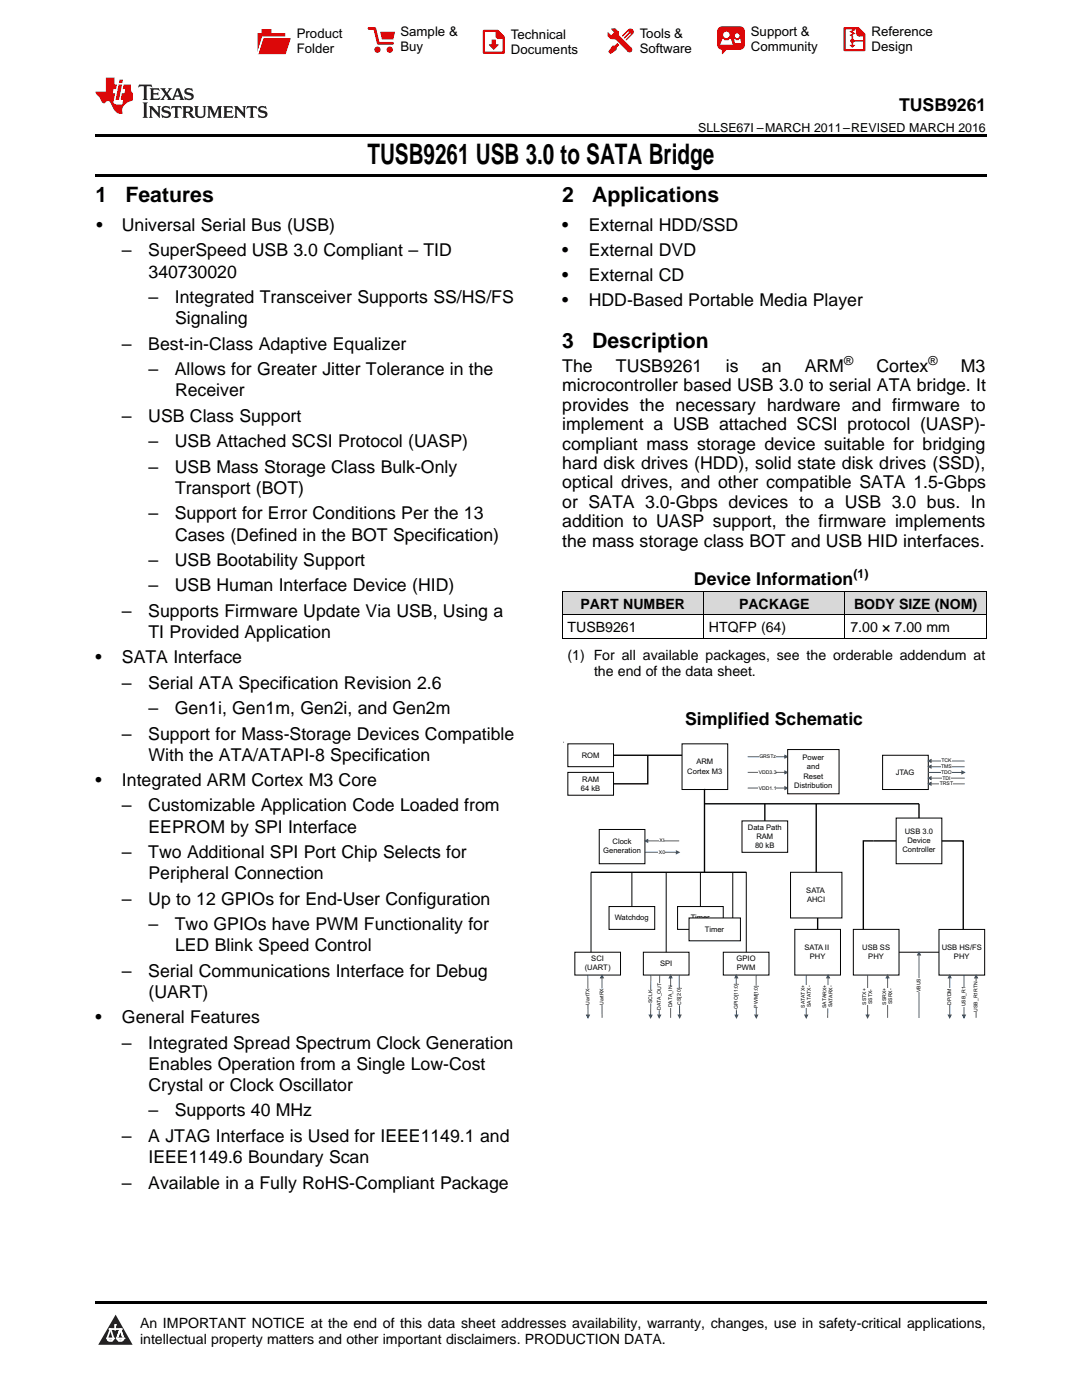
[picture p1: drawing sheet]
<svg xmlns="http://www.w3.org/2000/svg" width="216mm" height="279mm" viewBox="0 0 216 279" stroke-linecap="round" stroke-linejoin="round" font-family="sans-serif">
<g fill="#d8d8d8">
<path d="M112.2 118.1h28.2v4.7h-28.2z"/>
<path d="M140.4 118.1h28.2v4.7h-28.2z"/>
<path d="M168.6 118.1h28.2v4.7h-28.2z"/>
</g>
<path d="M23.1 262.4l3.4 6h-6.9z" fill="#231f20"/>
<path d="M21.4 267.1h1.2l-.3 .5h-.3a.55 .55 0 0 1-.6-.5z" fill-rule="evenodd" fill="#fff"/>
<path d="M21.4 267.1h1.2l-.3 .5h-.3a.55 .55 0 0 1-.6-.5z" fill="none" stroke="#231f20" stroke-width=".34"/>
<path d="M21.4 267.1l1.2 .1-.3 .4h-.5z" fill="none" stroke="#fff" stroke-width=".34"/>
<path d="M23 265.3h.1" fill="none" stroke="#fff" stroke-width=".34"/>
<path d="M23 264.4v.9z" fill="#fff"/>
<path d="M23 264.4v.9z" fill="none" stroke="#fff" stroke-width=".34"/>
<circle cx="23" cy="264.4" r=".17" fill="#fff"/>
<path d="M21.9 265.2h.1" fill="none" stroke="#fff" stroke-width=".34"/>
<path d="M21.9 265.2h2.3z" fill="#fff"/>
<path d="M21.9 265.2h2.3z" fill="none" stroke="#fff" stroke-width=".34"/>
<circle cx="24.2" cy="265.2" r=".17" fill="#fff"/>
<path d="M23.3 267.1h.1" fill="none" stroke="#fff" stroke-width=".34"/>
<path d="M24 265.2l-.7 1.9z" fill="#fff"/>
<path d="M24 265.2l-.7 1.9z" fill="none" stroke="#fff" stroke-width=".34"/>
<path d="M24 265.2l.7 1.9z" fill="#fff"/>
<path d="M24 265.2l.7 1.9z" fill="none" stroke="#fff" stroke-width=".34"/>
<path d="M24.6 267.1h.1" fill="none" stroke="#fff" stroke-width=".34"/>
<circle cx="21.4" cy="267.1" r=".17" fill="#fff"/>
<path d="M22.1 265.2l-.7 1.9z" fill="#fff"/>
<path d="M22.1 265.2l-.7 1.9z" fill="none" stroke="#fff" stroke-width=".34"/>
<path d="M22.1 265.2l.5 1.9z" fill="#fff"/>
<path d="M22.1 265.2l.5 1.9z" fill="none" stroke="#fff" stroke-width=".34"/>
<circle cx="22.6" cy="267.1" r=".17" fill="#fff"/>
<path d="M23.4 267.1h1.3a.65 .65 0 0 1-.7 .5 .65 .65 0 0 1-.6-.5z" fill-rule="evenodd" fill="#fff"/>
<path d="M23.4 267.1h1.3a.65 .65 0 0 1-.7 .5 .65 .65 0 0 1-.6-.5z" fill="none" stroke="#231f20" stroke-width=".34"/>
<path d="M23.4 267.1h1.3l-.4 .5h-.6z" fill="none" stroke="#fff" stroke-width=".34"/>
<path d="M23.3 267.1h.1" fill="none" stroke="#fff" stroke-width=".34"/>
<circle cx="24.7" cy="267.1" r=".17" fill="#fff"/>
<path d="M19 259.7h177.8v.5h-177.8z" fill="#000"/>
<path d="M170.3 185.5h9.1v9.1h-9.1z" fill-rule="evenodd" fill="#fff"/>
<path d="M170.3 185.5h9.1v9.1h-9.1z" fill="none" stroke="#010202" stroke-width=".2"/>
<path d="M187.4 185.5h9.1v9.1h-9.1z" fill-rule="evenodd" fill="#fff"/>
<path d="M187.4 185.5h9.1v9.1h-9.1z" fill="none" stroke="#010202" stroke-width=".2"/>
<path d="M178.8 163.3h9.1v9.1h-9.1z" fill-rule="evenodd" fill="#fff"/>
<path d="M178.8 163.3h9.1v9.1h-9.1z" fill="none" stroke="#010202" stroke-width=".2"/>
<path d="M136.1 148.5h9.1v9.1h-9.1z" fill-rule="evenodd" fill="#fff"/>
<path d="M136.1 148.5h9.1v9.1h-9.1z" fill="none" stroke="#010202" stroke-width=".2"/>
<path d="M113.3 148.5h9.1v4.5h-9.1z" fill-rule="evenodd" fill="#fff"/>
<path d="M113.3 148.5h9.1v4.5h-9.1z" fill="none" stroke="#010202" stroke-width=".2"/>
<path d="M113.3 154.1h9.1v4.6h-9.1z" fill-rule="evenodd" fill="#fff"/>
<path d="M113.3 154.1h9.1v4.6h-9.1z" fill="none" stroke="#010202" stroke-width=".2"/>
<path d="M121.5 180.9h9.1v4.6h-9.1z" fill-rule="evenodd" fill="#fff"/>
<path d="M121.5 180.9h9.1v4.6h-9.1z" fill="none" stroke="#010202" stroke-width=".2"/>
<path d="M135.2 180.9h9.1v4.6h-9.1z" fill-rule="evenodd" fill="#fff"/>
<path d="M135.2 180.9h9.1v4.6h-9.1z" fill="none" stroke="#010202" stroke-width=".2"/>
<path d="M137.5 183.2h10.2v4.6h-10.2z" fill-rule="evenodd" fill="#fff"/>
<path d="M137.5 183.2h10.2v4.6h-10.2z" fill="none" stroke="#010202" stroke-width=".2"/>
<path d="M114.7 190h9.1v4.6h-9.1z" fill-rule="evenodd" fill="#fff"/>
<path d="M114.7 190h9.1v4.6h-9.1z" fill="none" stroke="#010202" stroke-width=".2"/>
<path d="M144.3 190h9.1v4.6h-9.1z" fill-rule="evenodd" fill="#fff"/>
<path d="M144.3 190h9.1v4.6h-9.1z" fill="none" stroke="#010202" stroke-width=".2"/>
<path d="M158.6 185.5h9.1v9.1h-9.1z" fill-rule="evenodd" fill="#fff"/>
<path d="M158.6 185.5h9.1v9.1h-9.1z" fill="none" stroke="#010202" stroke-width=".2"/>
<path d="M157.7 174.1h10.3v9.1h-10.3z" fill-rule="evenodd" fill="#fff"/>
<path d="M157.7 174.1h10.3v9.1h-10.3z" fill="none" stroke="#010202" stroke-width=".2"/>
<path d="M174.3 167.8h-2v17.7M187.9 167.8h4.3v17.7" fill="none" stroke="#010202" stroke-width=".28"/>
<path d="M172.8 202.6h.6l-.3 .5z" fill="#245f9a"/>
<path d="M173.1 194.6v8M172.8 202.6h.6l-.3 .5z" fill="none" stroke="#245f9a" stroke-width=".2"/>
<path d="M171.9 197.3h2.4v3.2h-2.4z" fill-rule="evenodd" fill="#fff"/>
<path d="M189.5 194.6l.3 .6h-.6zM189.2 202.6l.3 .5 .3-.5z" fill-rule="evenodd" fill="#245f9a"/>
<path d="M189.5 194.6l.3 .6h-.6zM189.5 195.2v7.4M189.2 202.6h.6l-.3 .5z" fill="none" stroke="#245f9a" stroke-width=".2"/>
<path d="M188.9 197.3h1.2v3.2h-1.2z" fill-rule="evenodd" fill="#fff"/>
<path d="M177.1 194.6l.3 .6h-.6z" fill="#245f9a"/>
<path d="M177.1 194.6l.3 .6h-.6zM177.1 195.2v7.9" fill="none" stroke="#245f9a" stroke-width=".2"/>
<path d="M175.9 197.2h2.4v3.4h-2.4z" fill-rule="evenodd" fill="#fff"/>
<path d="M160.6 202.6h.6l-.3 .5z" fill="#245f9a"/>
<path d="M160.9 194.6v8M160.6 202.6h.6l-.3 .5z" fill="none" stroke="#245f9a" stroke-width=".2"/>
<path d="M159.7 196.7h2.4v4.5h-2.4z" fill-rule="evenodd" fill="#fff"/>
<path d="M165.2 194.6l.3 .6h-.6z" fill="#245f9a"/>
<path d="M165.2 195.2l-.1 7.9M165.2 194.6l.3 .6h-.6z" fill="none" stroke="#245f9a" stroke-width=".2"/>
<path d="M164 196.6h2.4v4.6h-2.5z" fill-rule="evenodd" fill="#fff"/>
<path d="M120.1 194.6l.3 .6h-.6z" fill="#245f9a"/>
<path d="M120.1 194.6l.3 .6h-.6zM120.1 195.2v7.9" fill="none" stroke="#245f9a" stroke-width=".2"/>
<path d="M119.5 197.3h1.2v3.3h-1.2z" fill-rule="evenodd" fill="#fff"/>
<path d="M146.9 194.6l.3 .6h-.6zM146.7 202.6l.2 .5 .3-.5z" fill-rule="evenodd" fill="#245f9a"/>
<path d="M146.9 194.6l.3 .6h-.6zM146.9 195.2v7.4M146.7 202.6h.5l-.3 .5z" fill="none" stroke="#245f9a" stroke-width=".2"/>
<path d="M146.3 196.4h1.2l.1 5h-1.3z" fill-rule="evenodd" fill="#fff"/>
<path d="M122.4 150.7h13.7M129.3 150.7v5.7h-6.9" fill="none" stroke="#010202" stroke-width=".28"/>
<path d="M128.4 190h9.1v4.6h-9.1z" fill-rule="evenodd" fill="#fff"/>
<path d="M128.4 190h9.1v4.6h-9.1z" fill="none" stroke="#010202" stroke-width=".2"/>
<path d="M129.5 202.6h.6l-.3 .5z" fill="#245f9a"/>
<path d="M129.9 194.6l-.1 8M129.5 202.6h.6l-.3 .5z" fill="none" stroke="#245f9a" stroke-width=".2"/>
<path d="M129.2 197.6h1.3v2.6h-1.3z" fill-rule="evenodd" fill="#fff"/>
<path d="M131.3 202.6h.5l-.3 .5z" fill="#245f9a"/>
<path d="M131.6 194.6l-.1 8M131.3 202.6h.5l-.3 .5z" fill="none" stroke="#245f9a" stroke-width=".2"/>
<path d="M131 196.2h1.2v5.4h-1.3z" fill-rule="evenodd" fill="#fff"/>
<path d="M133.8 194.6l.3 .6h-.6z" fill="#245f9a"/>
<path d="M133.8 194.6l.3 .6h-.6zM133.8 195.2v7.9" fill="none" stroke="#245f9a" stroke-width=".2"/>
<path d="M133.2 196.8h1.2v4.3h-1.2z" fill-rule="evenodd" fill="#fff"/>
<path d="M135.3 202.6h.6l-.3 .5z" fill="#245f9a"/>
<path d="M135.5 194.6l.1 8M135.3 202.6h.6l-.3 .5z" fill="none" stroke="#245f9a" stroke-width=".2"/>
<path d="M134.9 197.2h1.3v3.4h-1.2z" fill-rule="evenodd" fill="#fff"/>
<path d="M117.9 174.1v15.9M126.1 174.1v6.8M132.9 174.1v15.9M139.8 174.1v6.8M146.2 174.1v9.1" fill="none" stroke="#010202" stroke-width=".2"/>
<path d="M156.6 150.7l.6 .3-.6 .3z" fill="#245f9a"/>
<path d="M149.2 151h7.4M156.6 150.7l.6 .3-.6 .3z" fill="none" stroke="#245f9a" stroke-width=".2"/>
<path d="M151.5 150.4h3.3v1.2h-3.3z" fill-rule="evenodd" fill="#fff"/>
<path d="M156.6 153.9l.6 .2-.6 .3z" fill="#245f9a"/>
<path d="M149.2 154.1h7.4M156.6 153.9l.6 .2-.6 .3z" fill="none" stroke="#245f9a" stroke-width=".2"/>
<path d="M151.4 153.5h3.5v1.3h-3.5z" fill-rule="evenodd" fill="#fff"/>
<path d="M156.6 157l.6 .3-.6 .3z" fill="#245f9a"/>
<path d="M149.2 157.3h7.4M156.6 157l.6 .3-.6 .3z" fill="none" stroke="#245f9a" stroke-width=".2"/>
<g fill="#fff">
<path d="M151.4 156.7h3.5v1.2h-3.5z" fill-rule="evenodd"/>
<path d="M157.2 149.6h10.2v8.8h-10.2z" fill-rule="evenodd"/>
</g>
<path d="M157.2 149.6h10.2v8.8h-10.2zM179.4 190h8" fill="none" stroke="#010202" stroke-width=".2"/>
<path d="M162.9 160.4v13.7" fill="none" stroke="#010202" stroke-width=".28"/>
<path d="M119.6 165.5h9.1v6.9h-9.1z" fill-rule="evenodd" fill="#fff"/>
<path d="M119.6 165.5h9.1v6.9h-9.1z" fill="none" stroke="#010202" stroke-width=".2"/>
<path d="M128.7 167.8l.6-.3v.6z" fill="#245f9a"/>
<path d="M128.7 167.8l.6-.3v.6zM129.3 167.8h6.2" fill="none" stroke="#245f9a" stroke-width=".2"/>
<path d="M131.6 167.2h.9v1.2h-.9z" fill-rule="evenodd" fill="#fff"/>
<path d="M135 169.8l.5 .3-.5 .3z" fill="#245f9a"/>
<path d="M128.7 170.1h6.3M135 169.8l.5 .3-.5 .3z" fill="none" stroke="#245f9a" stroke-width=".2"/>
<g fill="#fff">
<path d="M131.4 169.5h1.3v1.2h-1.3z" fill-rule="evenodd"/>
<path d="M176.1 150.7h9.1v6.9h-9.1z" fill-rule="evenodd"/>
</g>
<path d="M176.1 150.7h9.1v6.9h-9.1z" fill="none" stroke="#010202" stroke-width=".2"/>
<path d="M185.2 151.9l.6-.3v.6z" fill="#245f9a"/>
<path d="M185.2 151.9l.6-.3v.6zM185.8 151.9h6.7" fill="none" stroke="#245f9a" stroke-width=".2"/>
<path d="M187.8 151.3h2v1.2h-2z" fill-rule="evenodd" fill="#fff"/>
<path d="M185.2 153l.6-.3v.6z" fill="#245f9a"/>
<path d="M185.2 153l.6-.3v.6zM185.8 153h6.7" fill="none" stroke="#245f9a" stroke-width=".2"/>
<path d="M187.7 152.4h2.2v1.2h-2.2z" fill-rule="evenodd" fill="#fff"/>
<path d="M191.9 153.9l.6 .3-.6 .2z" fill="#245f9a"/>
<path d="M185.2 154.2h6.7M191.9 153.9l.6 .3-.6 .2z" fill="none" stroke="#245f9a" stroke-width=".2"/>
<path d="M187.7 153.5h2.2v1.3h-2.2z" fill-rule="evenodd" fill="#fff"/>
<path d="M185.2 155.3l.6-.3v.6z" fill="#245f9a"/>
<path d="M185.2 155.3l.6-.3v.6zM185.8 155.3h6.7" fill="none" stroke="#245f9a" stroke-width=".2"/>
<path d="M188 154.7h1.6v1.2h-1.6z" fill-rule="evenodd" fill="#fff"/>
<path d="M185.2 156.4l.6-.3v.6z" fill="#245f9a"/>
<path d="M185.2 156.4l.6-.3v.6zM185.8 156.4h6.7" fill="none" stroke="#245f9a" stroke-width=".2"/>
<path d="M187.5 155.8h2.6v1.2h-2.6z" fill-rule="evenodd" fill="#fff"/>
<path d="M163.2 183.2v2.3" fill="none" stroke="#010202" stroke-width=".28"/>
<path d="M148.1 163.8h9.1v6.3h-9.1z" fill-rule="evenodd" fill="#fff"/>
<path d="M148.1 163.8h9.1v6.3h-9.1z" fill="none" stroke="#010202" stroke-width=".2"/>
<path d="M152.6 160.4v3.4" fill="none" stroke="#010202" stroke-width=".28"/>
<path d="M192.1 202.6h.5l-.3 .5z" fill="#245f9a"/>
<path d="M192.3 194.6v8M192.1 202.6h.5l-.3 .5z" fill="none" stroke="#245f9a" stroke-width=".2"/>
<path d="M191.7 196.9h1.3v4h-1.3z" fill-rule="evenodd" fill="#fff"/>
<path d="M194.8 194.6l.3 .6h-.6z" fill="#245f9a"/>
<path d="M194.8 194.6l.3 .6h-.6zM194.8 195.2v7.9" fill="none" stroke="#245f9a" stroke-width=".2"/>
<path d="M194.2 195.9h1.2v6h-1.2z" fill-rule="evenodd" fill="#fff"/>
<path d="M140.6 157.6v16.5M174.3 167.8h4.5" fill="none" stroke="#010202" stroke-width=".28"/>
<path d="M183.4 190l.3 .6h-.6z" fill="#245f9a"/>
<path d="M183.4 190l.3 .6h-.6zM183.4 190.6v12.5" fill="none" stroke="#245f9a" stroke-width=".2"/>
<path d="M182.8 195.3h1.2v2.7h-1.2z" fill-rule="evenodd" fill="#fff"/>
<path d="M183.4 160.4v2.9" fill="none" stroke="#010202" stroke-width=".28"/>
<path d="M117 202.6h.6l-.3 .5z" fill="#245f9a"/>
<path d="M117.3 194.6v8M117 202.6h.6l-.3 .5z" fill="none" stroke="#245f9a" stroke-width=".2"/>
<path d="M116.7 197.3h1.2v3.2h-1.2z" fill-rule="evenodd" fill="#fff"/>
<path d="M117.9 174.1h31M140.6 160.4h42.8" fill="none" stroke="#010202" stroke-width=".28"/>
<path d="M112.5 148.1v.1M148.9 174.1v15.9" fill="none" stroke="#010202" stroke-width=".2"/>
<path d="M150.6 202.6h.6l-.3 .5z" fill="#245f9a"/>
<path d="M150.9 194.6v8M150.6 202.6h.6l-.3 .5z" fill="none" stroke="#245f9a" stroke-width=".2"/>
<path d="M150.3 196.7h1.2v4.4h-1.2z" fill-rule="evenodd" fill="#fff"/>
<path d="M112.2 118.1h84.6M112.2 118.1v9.3M140.4 118.1v9.3M168.6 118.1v9.3M196.8 118.1v9.3M112.2 127.4h84.6M112.2 122.7h84.6" fill="none" stroke="#000" stroke-width=".2"/>
<path d="M19 34.8h177.8v.5h-177.8zM19 26.8h177.8v.6h-177.8z" fill="#000"/>
<path d="M27.7 16.9l-.1 .6 .6-.3h.5v.2v2.2l-.2 .4h1l-.2-.4v-2.2v-.2h.5l.6 .3-.2-.6zM29.9 17.6l.2 .4v1.6l-.2 .4h1.9l.1-.6a1.09 1.09 0 0 1-1.3 .1v-.6h.6l.4 .2v-.7l-.2 .2h-.8v-.6l.2-.1a1.01 1.01 0 0 1 1 .3l-.1-.6zM32 17.6l.9 1.2-1 1.2h.9l-.2-.3 .5-.7 .5 .7-.3 .3h1.7l-.2-.3 .1-.4h1l.1 .4-.2 .3h1l-.3-.4-.7-2h-.5l-1 2.2-.8-1.1 .9-1.1h-.9l.2 .2-.4 .7-.4-.7 .2-.2zM35.4 18l.4 1h-.8zM37 17.7a.66 .66 0 0 0-.2 .8 .66 .66 0 0 0 .6 .4l.7 .2 .1 .2a.8 .8 0 0 1-.7 .4 .8 .8 0 0 1-.7-.5l.1 .8 .2-.2a.94 .94 0 0 0 1.1 .1 .94 .94 0 0 0 .4-.9 1.48 1.48 0 0 0-1.3-.6v-.4a1.1 1.1 0 0 1 1.2 .2l-.2-.6-.2 .1-.5-.1zM28.5 20.4l.2 .4v2.3l-.2 .4h1l-.2-.4v-2.3l.2-.4zM29.7 21.2l.2 .4v1.5l-.2 .4h.8l-.3-.4 .1-1.3 1.6 1.8v-2l.2-.4h-.7l.2 .2v1.1l-1.2-1.3zM32.5 21.3a.66 .66 0 0 0-.2 .8 .66 .66 0 0 0 .6 .4l.6 .2 .2 .2a.8 .8 0 0 1-.8 .4 .8 .8 0 0 1-.7-.5l.2 .7 .2-.1a.94 .94 0 0 0 1 .1 .94 .94 0 0 0 .5-1 1.47 1.47 0 0 0-1.3-.6l-.1-.3a1.1 1.1 0 0 1 1.3 .2l-.2-.6-.2 .1-.5-.2zM34.3 21.2l-.2 .6a.64 .64 0 0 1 .8-.3v1.6l-.2 .4h1l-.3-.4 .1-1.6a.66 .66 0 0 1 .8 .3l-.2-.6zM36.3 21.2l.3 .4v1.5l-.3 .4h1l-.2-.2v-.7h.5l.1 .1a.8 .8 0 0 0 1.2 .7l-1-1a.62 .62 0 0 0 .6-.5 .62 .62 0 0 0-.6-.7zM37.1 21.5h.1a.48 .48 0 0 1 .6 0 .48 .48 0 0 1 .1 .6l-.2 .1-.6 .1zM38.7 21.2l.2 .2a2.29 2.29 0 0 0 .4 2 1.05 1.05 0 0 0 1.7-.7v-1.3l.2-.2h-.8l.2 .4v1.1a.61 .61 0 0 1-.6 .6 .61 .61 0 0 1-.6-.6v-1.1l.3-.4zM41.3 21.2l.3 .4v1.5l-.3 .4h.8l-.2-.4v-1.4l.8 1.9 .9-1.9v1.4l-.2 .4h.9l-.2-.4v-1.5l.2-.4h-.8l-.7 1.5-.6-1.5zM44.5 21.2l.2 .4v1.5l-.2 .4h1.9l.2-.6a1.1 1.1 0 0 1-1.4 .2v-.7h.6l.4 .2v-.6l-.2 .1-.8 .1v-.6l.2-.1a1.02 1.02 0 0 1 1.1 .2l-.2-.5zM46.7 21.2l.2 .4v1.5l-.2 .4h.8l-.3-.4 .1-1.3 1.6 1.8v-2l.2-.4h-.7l.2 .2v1.1l-1.2-1.3zM49.3 21.2l-.1 .6a.64 .64 0 0 1 .8-.3v1.6l-.3 .4h1l-.2-.4v-1.6a.66 .66 0 0 1 .8 .3l-.1-.6zM51.7 21.3a.66 .66 0 0 0-.2 .7 .66 .66 0 0 0 .7 .5l.6 .2 .1 .2a.8 .8 0 0 1-.7 .4 .8 .8 0 0 1-.7-.5l.1 .7 .2-.1a.94 .94 0 0 0 1.1 .1 .94 .94 0 0 0 .4-1 1.48 1.48 0 0 0-1.2-.6l-.1-.3a1.1 1.1 0 0 1 1.2 .2l-.2-.6-.1 .1-.6-.2z" fill="#231f20"/>
<path d="M21.1 15.5v2.8h-2v.4l.9 .9a.96 .96 0 0 0 1 1 .59 .59 0 0 1 .5-.4 .59 .59 0 0 1 .5 .3l.4 .8a1.61 1.61 0 0 0 2.1 1.3 1.63 1.63 0 0 1 1.1-2.2l.9-.3v-1.5a1.6 1.6 0 0 1-.4-1.7h-1.4l-.2 .9h.5l-.2 .8h-.5l-.2 1v.3h.5l-.2 .9h-.7a.74 .74 0 0 1-1-.6l.3-1.6h-.5l.2-.8h.5l.1-.9h-.4v-1.4zM23.7 16.9l-.7 3h.8l.6-3zM23.8 15.9l-.1 .7h.7l.2-.7z" fill="#ee1d23"/>
<g fill="#d60000">
<path d="M52.2 5.8h2v.8h2.7v4.2h-5.5v-4.2h.8z" fill-rule="evenodd"/>
<path d="M52.5 7.5h5.6l-1.1 3.3h-5.6z" fill-rule="evenodd"/>
</g>
<path d="M52.4 7.4h5.7v.1h-5.6l-1.1 3.3z" fill-rule="evenodd" fill="#fff"/>
<path d="M52.4 7.4h5.7v.1h-5.6l-1.1 3.3z" fill="none" stroke="#fff" stroke-width=".2"/>
<path d="M73.6 5.7h1.2l.7 2.9h2.8" fill="none" stroke="#d60000" stroke-width=".55"/>
<g fill="#d60000">
<path d="M75.9 6.3h2.9l-.3 1.6h-2.3z" fill-rule="evenodd"/>
<circle cx="75.3" cy="9.9" r=".62"/>
<circle cx="77.8" cy="9.9" r=".62"/>
</g>
<path d="M96.6 6.2h2.7l1.2 1.2v3.1h-3.9z" fill="none" stroke="#d60000" stroke-width=".44"/>
<g fill="#d60000">
<path d="M98.1 7.9h.8v1h.6l-1 1.1-.9-1v-.1h.5z" fill-rule="evenodd"/>
<path d="M98.9 6.2h.4l1.2 1.2v.4h-1.2l-.4-.4z" fill-rule="evenodd"/>
<path d="M122 5.7h.8l.6 .6 .1 .7 2.5 2.5-.7 .8-2.4-2.3-1.1-.2-.6-.6v-.8l.8 .6 .4-.4v-.2l-.4-.5z" fill-rule="evenodd"/>
<path d="M122.2 9.1h.5l.5-.5 .4 .4-.5 .5-.1 .4-1.2 .9-.4-.5z" fill-rule="evenodd"/>
<path d="M125.3 5.9a.67 .67 0 0 1 1 0 .67 .67 0 0 1 0 .9z" fill-rule="evenodd"/>
<path d="M125.3 5.9l1 .9-1.2 1.2h-.2v-.2l.9-.9 .1-.2h-.2l-1 1h-.2v-.2l1-1v-.2h-.2l-1 1h-.2v-.2z" fill-rule="evenodd"/>
<circle cx="125.6" cy="9.9" r=".54"/>
</g>
<path d="M123.4 6.3l-.1 .7" fill="none" stroke="#d60000" stroke-width=".2"/>
<g fill="#d60000">
<path d="M143.4 5.5l.7-.2h3.6a.95 .95 0 0 1 .9 .9v2.8a.95 .95 0 0 1-.9 .9h-3.6a.95 .95 0 0 1-1-.9v-2.8z" fill-rule="evenodd"/>
<path d="M144 9.9h1l-.8 .9h-.2z" fill-rule="evenodd"/>
</g>
<g fill="#fff">
<path d="M146.6 8.6h1.3z"/>
<path d="M144.1 7.8h.3l.1 .2h.8l.2-.2h.3l.4 1.1h-2.5z" fill-rule="evenodd"/>
<path d="M146.5 7.8h.2l.2 .2h.5l.1-.2h.2l.2 .8h-1.3z" fill-rule="evenodd"/>
<circle cx="144.9" cy="6.9" r=".65"/>
<circle cx="147.1" cy="7.1" r=".48"/>
</g>
<path d="M168.5 5.6h2.7l1.3 1.3v3.1h-4z" fill="none" stroke="#d60000" stroke-width=".44"/>
<path d="M170.1 7.3v1.8M170.1 8.1h2.3" fill="none" stroke="#d60000" stroke-width=".3"/>
<g fill="#d60000">
<path d="M170.9 5.6h.3l1.3 1.3v.4h-1.1l-.5-.6z" fill-rule="evenodd"/>
<circle cx="170.1" cy="8.1" r=".42"/>
<circle cx="171.4" cy="6.7" r=".55"/>
</g>
<g fill="#d60000">
<path d="M169.5 9h1.2l-.6 .5z"/>
<path d="M169.8 5.8h.6l.3 .2-.6 .3 .6 .4-.7 .3 .2 .3h-.2l-.5-.3 .6-.3-.6-.4 .6-.3z"/>
</g>
<text font-size="5.6" x="73.3" y="32.8">TUSB9261 USB 3.0 to SATA Bridge</text>
<g font-size="4.2">
<text x="19" y="40.4">1</text>
<text x="25" y="40.4">Features</text>
<text x="112.2" y="40.4">2</text>
<text x="118.2" y="40.4">Applications</text>
<text x="112.2" y="69.5">3</text>
<text x="118.2" y="69.5">Description</text>
</g>
<g font-size="3.5">
<text x="179.4" y="22.2">TUSB9261</text>
<text x="19.2" y="46.1">•</text>
<text x="24.3" y="46.1">Universal Serial Bus (USB)</text>
<text x="112.2" y="46.1">•</text>
<text x="117.5" y="46.1">External HDD/SSD</text>
<text x="24.3" y="51.2">–</text>
<text x="29.6" y="51.2">SuperSpeed USB 3.0 Compliant – TID</text>
<text x="112.2" y="51.1">•</text>
<text x="117.5" y="51.1">External DVD</text>
<text x="29.6" y="55.4">340730020</text>
<text x="112.2" y="56.1">•</text>
<text x="117.5" y="56.1">External CD</text>
<text x="29.6" y="60.5">–</text>
<text x="34.9" y="60.5">Integrated Transceiver Supports SS/HS/FS</text>
<text x="34.9" y="64.7">Signaling</text>
<text x="112.2" y="61.1">•</text>
<text x="117.5" y="61.1">HDD-Based Portable Media Player</text>
<text x="24.3" y="69.8">–</text>
<text x="29.6" y="69.8">Best-in-Class Adaptive Equalizer</text>
<text x="29.6" y="74.9">–</text>
<text x="34.9" y="74.9">Allows for Greater Jitter Tolerance in the</text>
<text x="112.2" y="74.2">The</text>
<text x="122.9" y="74.2">TUSB9261</text>
<text x="144.8" y="74.2">is</text>
<text x="152" y="74.2">an</text>
<text x="160.6" y="74.2">ARM</text>
<text x="174.9" y="74.2">Cortex</text>
<text x="191.7" y="74.2">M3</text>
<text x="34.9" y="79.1">Receiver</text>
<text x="112.2" y="78.1">microcontroller based USB 3.0 to serial ATA bridge. It</text>
<text x="112.2" y="82">provides the necessary hardware and firmware to</text>
<text x="24.3" y="84.2">–</text>
<text x="29.6" y="84.2">USB Class Support</text>
<text x="29.6" y="89.3">–</text>
<text x="34.9" y="89.3">USB Attached SCSI Protocol (UASP)</text>
<text x="112.2" y="85.8">implement a USB attached SCSI protocol (UASP)-</text>
<text x="112.2" y="89.7">compliant mass storage device suitable for bridging</text>
<text x="29.6" y="94.3">–</text>
<text x="34.9" y="94.3">USB Mass Storage Class Bulk-Only</text>
<text x="112.2" y="93.6">hard disk drives (HDD), solid state disk drives (SSD),</text>
<text x="34.9" y="98.6">Transport (BOT)</text>
<text x="112.2" y="97.5">optical drives, and other compatible SATA 1.5-Gbps</text>
<text x="112.2" y="101.4">or SATA 3.0-Gbps devices to a USB 3.0 bus. In</text>
<text x="29.6" y="103.6">–</text>
<text x="34.9" y="103.6">Support for Error Conditions Per the 13</text>
<text x="34.9" y="107.9">Cases (Defined in the BOT Specification)</text>
<text x="112.2" y="105.2">addition to UASP support, the firmware implements</text>
<text x="29.6" y="113">–</text>
<text x="34.9" y="113">USB Bootability Support</text>
<text x="112.2" y="109.1">the mass storage class BOT and USB HID interfaces.</text>
<text x="29.6" y="118">–</text>
<text x="34.9" y="118">USB Human Interface Device (HID)</text>
<text x="138.5" y="116.8">Device Information</text>
<text x="24.3" y="123.1">–</text>
<text x="29.6" y="123.1">Supports Firmware Update Via USB, Using a</text>
<text x="29.6" y="127.4">TI Provided Application</text>
<text x="19" y="132.4">•</text>
<text x="24.3" y="132.4">SATA Interface</text>
<text x="24.3" y="137.4">–</text>
<text x="29.6" y="137.4">Serial ATA Specification Revision 2.6</text>
<text x="29.6" y="142.5">–</text>
<text x="34.9" y="142.5">Gen1i, Gen1m, Gen2i, and Gen2m</text>
<text x="24.3" y="147.6">–</text>
<text x="29.6" y="147.6">Support for Mass-Storage Devices Compatible</text>
<text x="136.7" y="144.7">Simplified Schematic</text>
<text x="29.6" y="151.8">With the ATA/ATAPI-8 Specification</text>
<text x="19" y="156.8">•</text>
<text x="24.3" y="156.8">Integrated ARM Cortex M3 Core</text>
<text x="24.3" y="161.9">–</text>
<text x="29.6" y="161.9">Customizable Application Code Loaded from</text>
<text x="29.6" y="166.2">EEPROM by SPI Interface</text>
<text x="24.3" y="171.2">–</text>
<text x="29.6" y="171.2">Two Additional SPI Port Chip Selects for</text>
<text x="29.6" y="175.5">Peripheral Connection</text>
<text x="24.3" y="180.6">–</text>
<text x="29.6" y="180.6">Up to 12 GPIOs for End-User Configuration</text>
<text x="29.6" y="185.6">–</text>
<text x="34.9" y="185.6">Two GPIOs have PWM Functionality for</text>
<text x="34.9" y="189.9">LED Blink Speed Control</text>
<text x="24.3" y="194.9">–</text>
<text x="29.6" y="194.9">Serial Communications Interface for Debug</text>
<text x="29.6" y="199.2">(UART)</text>
<text x="19" y="204.2">•</text>
<text x="24.3" y="204.2">General Features</text>
<text x="24.3" y="209.3">–</text>
<text x="29.6" y="209.3">Integrated Spread Spectrum Clock Generation</text>
<text x="29.6" y="213.5">Enables Operation from a Single Low-Cost</text>
<text x="29.6" y="217.7">Crystal or Clock Oscillator</text>
<text x="24.3" y="227.9">–</text>
<text x="29.6" y="227.9">A JTAG Interface is Used for IEEE1149.1 and</text>
<text x="29.6" y="222.8">–</text>
<text x="34.9" y="222.8">Supports 40 MHz</text>
<text x="29.6" y="232.1">IEEE1149.6 Boundary Scan</text>
<text x="24.3" y="237.2">–</text>
<text x="29.6" y="237.2">Available in a Fully RoHS-Compliant Package</text>
</g>
<g font-size="2.8">
<text x="115.8" y="121.5">PART NUMBER</text>
<text x="147.5" y="121.5">PACKAGE</text>
<text x="170.4" y="121.5">BODY SIZE (NOM)</text>
<text x="113.2" y="126.2">TUSB9261</text>
<text x="113.2" y="131.7">(1) For all available packages, see the orderable addendum at</text>
<text x="141.5" y="126.2">HTQFP (64)</text>
<text x="169.7" y="126.2">7.00 × 7.00 mm</text>
<text x="118.5" y="134.8">the end of the data sheet.</text>
<text x="27.9" y="265">An IMPORTANT NOTICE at the end of this data sheet addresses availability, warranty, changes, use in safety-critical applications,</text>
<text x="27.9" y="268.2">intellectual property matters and other important disclaimers. PRODUCTION DATA.</text>
</g>
<g font-size="2.6">
<text x="59.2" y="7.6">Product</text>
<text x="59.2" y="10.6">Folder</text>
<text x="79.9" y="7.3">Sample &amp;</text>
<text x="79.9" y="10.2">Buy</text>
<text x="102" y="7.8">Technical</text>
<text x="102" y="10.8">Documents</text>
<text x="127.6" y="7.6">Tools &amp;</text>
<text x="127.6" y="10.6">Software</text>
<text x="149.8" y="7.2">Support &amp;</text>
<text x="149.8" y="10.2">Community</text>
<text x="173.9" y="7.3">Reference</text>
<text x="173.9" y="10.2">Design</text>
</g>
<g font-size="2.5">
<text x="139.3" y="26.3">SLLSE67I –MARCH 2011–REVISED MARCH 2016</text>
<text x="168.4" y="72.8">®</text>
<text x="185.2" y="72.8">®</text>
<text x="170.3" y="115.4">(1)</text>
</g>
<g font-size="1.5" fill="#010202">
<text x="116.1" y="151.2">ROM</text>
<text x="116.2" y="156">RAM</text>
<text x="137.1" y="154.4">Cortex M3</text>
<text x="139" y="152.6">ARM</text>
<text x="160.1" y="151.7">Power</text>
<text x="160.3" y="155.4">Reset</text>
<text x="161" y="153.5">and</text>
<text x="178.7" y="154.6">JTAG</text>
<text x="115.9" y="157.8">64 kB</text>
<text x="158.5" y="157.2">Distribution</text>
<text x="149.2" y="165.6">Data Path</text>
<text x="150.9" y="167.4">RAM</text>
<text x="180.5" y="166.5">USB 3.0</text>
<text x="120.4" y="170.3">Generation</text>
<text x="122.2" y="168.5">Clock</text>
<text x="150.7" y="169.2">80 kB</text>
<text x="180.1" y="170.1">Controller</text>
<text x="181" y="168.3">Device</text>
<text x="160.9" y="178.2">SATA</text>
<text x="122.7" y="183.7">Watchdog</text>
<text x="137.8" y="183.7">Timer</text>
<text x="140.7" y="185.9">Timer</text>
<text x="161" y="180">AHCI</text>
<text x="118" y="191.9">SCI</text>
<text x="147" y="191.9">GPIO</text>
<text x="160.5" y="189.6">SATA II</text>
<text x="161.6" y="191.4">PHY</text>
<text x="172" y="189.6">USB SS</text>
<text x="173.3" y="191.4">PHY</text>
<text x="187.9" y="189.6">USB HS/FS</text>
<text x="190.4" y="191.4">PHY</text>
<text x="116.7" y="193.7">(UART)</text>
<text x="131.7" y="192.8">SPI</text>
<text x="147" y="193.7">PWM</text>
</g>
<g font-size="1" fill="#010202">
<text x="151.4" y="154.5">VDD3.3</text>
<text x="151.5" y="151.3">GRSTz</text>
<text x="187.8" y="153.3">TMS</text>
<text x="187.8" y="154.5">TDO</text>
<text x="187.8" y="152.2">TCK</text>
<text x="188" y="155.6">TDI</text>
<text x="151.4" y="157.6">VDD1.1</text>
<text x="187.5" y="156.7">TRST</text>
<text x="131.5" y="170.4">X0</text>
<text x="131.6" y="168.1">XI</text>
<text x="183.7" y="198" transform="rotate(-90 183.7 198)">VBUS</text>
<text x="117.6" y="200.5" transform="rotate(-90 117.6 200.5)">UartTX</text>
<text x="120.4" y="200.5" transform="rotate(-90 120.4 200.5)">UartRX</text>
<text x="130.1" y="200.2" transform="rotate(-89 130.1 200.2)">SCLK</text>
<text x="131.8" y="201.6" transform="rotate(-89 131.8 201.6)">DATA_OUT</text>
<text x="134.1" y="201" transform="rotate(-90 134.1 201)">DATA_IN</text>
<text x="135.9" y="200.6" transform="rotate(-90 135.9 200.6)">CS[2:0]</text>
<text x="147.2" y="201.4" transform="rotate(-90 147.2 201.4)">GPIO[11:0]</text>
<text x="151.2" y="201.1" transform="rotate(-90 151.2 201.1)">PWM[1:0]</text>
<text x="160.6" y="201.1" transform="rotate(-90 160.6 201.1)">SATATX+</text>
<text x="161.8" y="201" transform="rotate(-90 161.8 201)">SATATX-</text>
<text x="164.9" y="201.2" transform="rotate(-89 164.9 201.2)">SATARX+</text>
<text x="166.1" y="201.1" transform="rotate(-89 166.1 201.1)">SATARX-</text>
<text x="172.8" y="200.5" transform="rotate(-90 172.8 200.5)">SSTX+</text>
<text x="174" y="200.4" transform="rotate(-90 174 200.4)">SSTX-</text>
<text x="176.8" y="200.5" transform="rotate(-90 176.8 200.5)">SSRX+</text>
<text x="178" y="200.4" transform="rotate(-90 178 200.4)">SSRX-</text>
<text x="189.8" y="200.5" transform="rotate(-90 189.8 200.5)">DP/DM</text>
<text x="192.7" y="200.8" transform="rotate(-90 192.7 200.8)">USB_R1</text>
<text x="195.1" y="201.9" transform="rotate(-90 195.1 201.9)">USB_R1RTN</text>
</g>
</svg>
